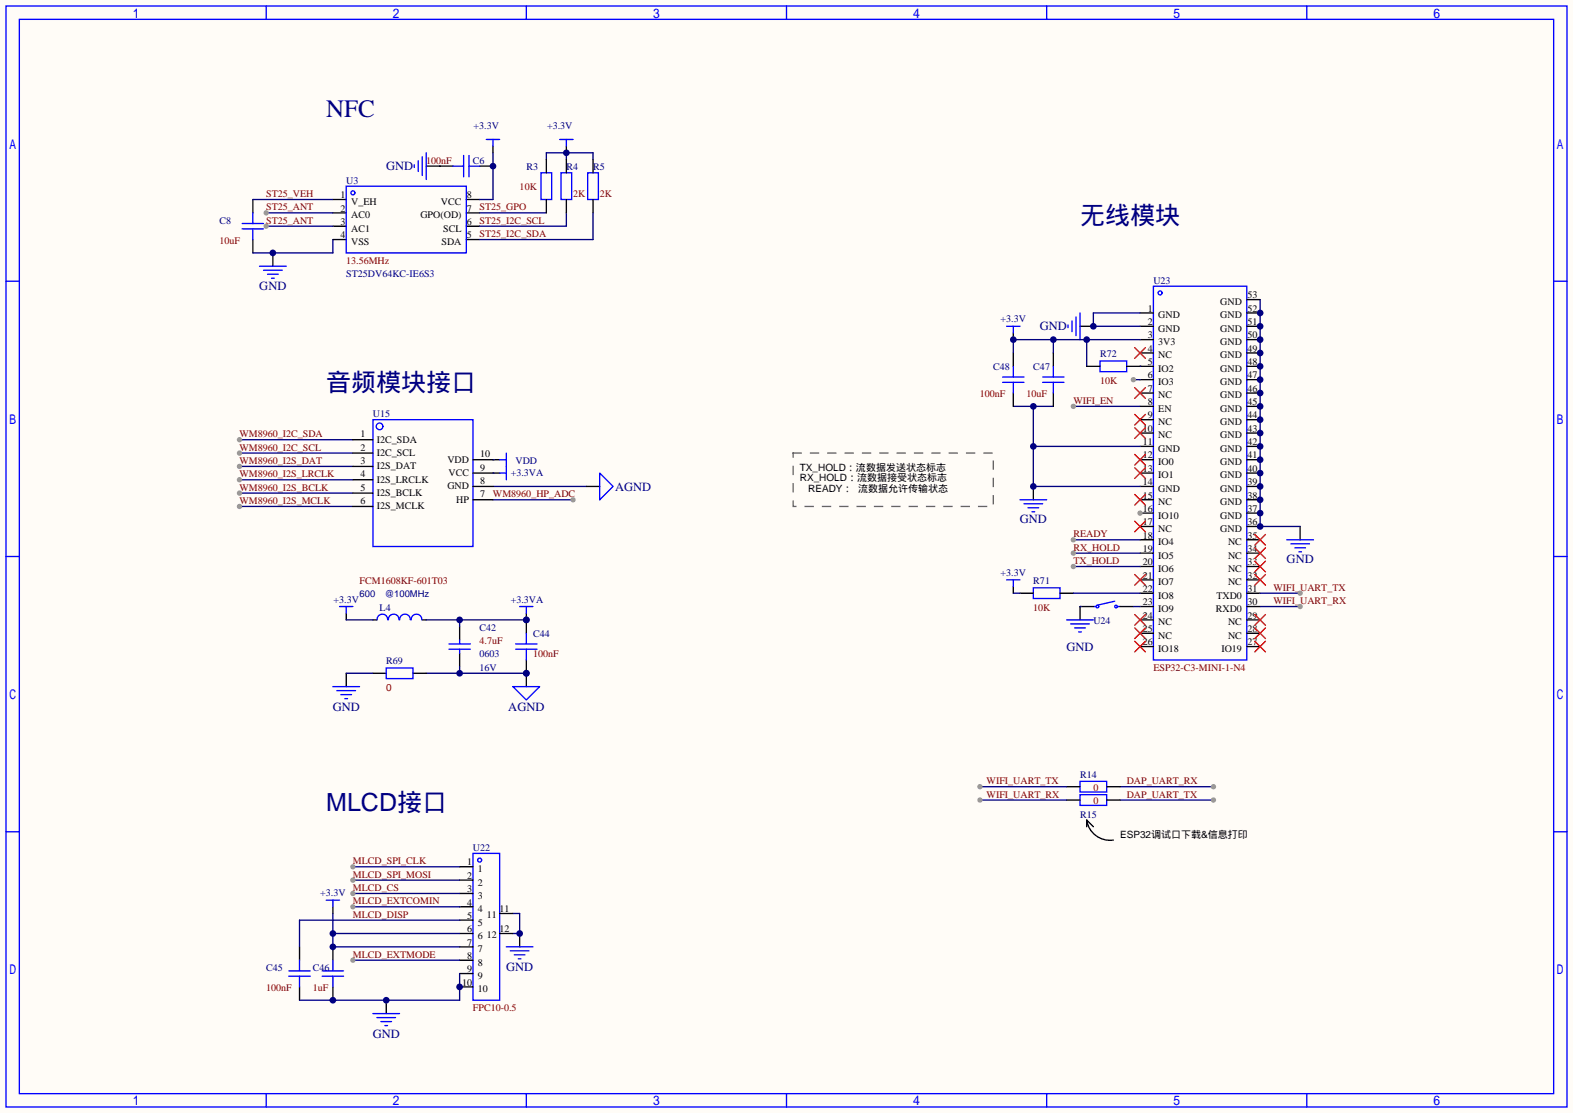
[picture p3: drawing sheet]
<svg xmlns="http://www.w3.org/2000/svg" width="299mm" height="212mm" viewBox="0 0 299 212" stroke-linecap="round" stroke-linejoin="round" font-family="sans-serif">
<path d="M0 0h299.5v211.8h-299.5z" fill="#fffcf7"/>
<g fill="none" stroke="#00f" stroke-width=".25">
<path d="M1.1 1.1h297.2v209.6h-297.2zM3.7 3.7h292.1v204.5h-292.1zM50.7 1.1v2.6M100.2 1.1v2.6M149.7 1.1v2.6M199.3 1.1v2.6M248.8 1.1v2.6M65.9 35.4h22.9v12.7h-22.9zM78.9 31.4v.5M79.6 30.6v2M80.4 29.8v3.6M81.2 29.1v5.1"/>
<path d="M92.6 26.5h2.5M93.9 26.5v1.3M1.1 53.5h2.6M295.8 53.5h2.5M1.1 105.9h2.6M295.8 105.9h2.5M1.1 158.3h2.6M295.8 158.3h2.5M50.7 208.2v2.5M100.2 208.2v2.5M149.7 208.2v2.5M199.3 208.2v2.5"/>
<path d="M248.8 208.2v2.5"/>
<circle cx="67.2" cy="36.7" r=".38"/>
</g>
<path d="M63.4 38h2.5M81.2 31.6h2.5M88.8 38h2.5M93.9 27.8v1.3M107.8 27.8v1.3M63.4 40.5h2.5M63.4 43.1h2.5M63.4 45.6h2.5M88.8 40.5h2.5M88.8 43.1h2.5M88.8 45.6h2.5" fill="none" stroke="#000" stroke-width=".25"/>
<path d="M83.7 31.6h.1M93.9 29.1v8.9h-2.6M104 30.4v-1.3h8.9v1.3M107.8 29.1v1.3M91.3 40.5h12.7M107.8 40.5v2.6h-16.5M112.9 40.5v5.1h-21.6" fill="none" stroke="#000080" stroke-width=".25"/>
<circle cx="107.8" cy="29.1" r=".63" fill="#000080"/>
<path d="M106.6 26.5h2.5M107.8 26.5v1.3M46.1 43.6h4.1M46.1 42.5h4.1M48.1 40.5v2M48.1 43.6v2" fill="none" stroke="#00f" stroke-width=".25"/>
<path d="M48.1 38v2.5M48.1 45.6v2.5M51.9 48.1v2.6" fill="none" stroke="#000" stroke-width=".25"/>
<path d="M48.1 38h15.3M63.4 45.6v2.5h-15.3" fill="none" stroke="#000080" stroke-width=".25"/>
<circle cx="51.9" cy="48.1" r=".63" fill="#000080"/>
<path d="M49.4 50.7h5.1M50.2 51.4h3.5M50.9 52.2h2.1M51.7 53h.5" fill="none" stroke="#00f" stroke-width=".25"/>
<path d="M50.7 40.5h12.7" fill="none" stroke="#000080" stroke-width=".25"/>
<circle cx="50.7" cy="40.5" r=".51" fill="#999"/>
<path d="M50.7 43.1h12.7" fill="none" stroke="#000080" stroke-width=".25"/>
<circle cx="50.7" cy="43.1" r=".51" fill="#999"/>
<path d="M83.7 31.6h2.5M91.3 31.6h2.6" fill="none" stroke="#000" stroke-width=".25"/>
<circle cx="93.9" cy="31.6" r=".63" fill="#000080"/>
<path d="M86.2 31.6h2.1M88.3 29.6v4.1M89.3 31.6h2M89.3 29.6v4.1M103 32.9h2v5.1h-2zM106.8 32.9h2v5.1h-2zM111.9 32.9h2v5.1h-2zM95.1 87.5h1.3M96.4 86.2v2.6" fill="none" stroke="#00f" stroke-width=".25"/>
<path d="M104 30.4v2.5M104 38v2.5M107.8 30.4v2.5M107.8 38v2.5M112.9 30.4v2.5M112.9 38v2.5M93.9 87.5h1.2" fill="none" stroke="#000" stroke-width=".25"/>
<path d="M45.6 83.7h21.6M93.9 92.6h17.7" fill="none" stroke="#000080" stroke-width=".25"/>
<circle cx="45.6" cy="83.7" r=".51" fill="#999"/>
<path d="M45.6 86.2h21.6" fill="none" stroke="#000080" stroke-width=".25"/>
<circle cx="45.6" cy="86.2" r=".51" fill="#999"/>
<path d="M45.6 88.8h21.6" fill="none" stroke="#000080" stroke-width=".25"/>
<circle cx="45.6" cy="88.8" r=".51" fill="#999"/>
<path d="M45.6 91.3h21.6" fill="none" stroke="#000080" stroke-width=".25"/>
<circle cx="45.6" cy="91.3" r=".51" fill="#999"/>
<path d="M45.6 93.9h21.6" fill="none" stroke="#000080" stroke-width=".25"/>
<circle cx="45.6" cy="93.9" r=".51" fill="#999"/>
<path d="M45.6 96.4h21.6" fill="none" stroke="#000080" stroke-width=".25"/>
<circle cx="45.6" cy="96.4" r=".51" fill="#999"/>
<path d="M93.9 95.1h15.2" fill="none" stroke="#000080" stroke-width=".25"/>
<circle cx="109.1" cy="95.1" r=".51" fill="#999"/>
<g fill="none" stroke="#00f" stroke-width=".25">
<path d="M71 79.9h19v24.1h-19zM95.1 90h1.3M96.4 88.8v2.5M114.2 90l2.5 2.6-2.5 2.5zM71.8 118a1.01 1.01 0 0 1 1-1.1 1.01 1.01 0 0 1 1 1.1M73.9 118a1.01 1.01 0 0 1 1.1-1.1 1.01 1.01 0 0 1 1 1.1M76.1 118a1.01 1.01 0 0 1 1-1.1 1.01 1.01 0 0 1 1 1.1M78.3 118a1.01 1.01 0 0 1 1-1.1 1.01 1.01 0 0 1 1 1.1M98.9 115.4h2.6M100.2 115.4v1.3M85.5 123.6h4M85.5 122.6h4"/>
<path d="M87.5 121.8v.8M87.5 123.6v.7M97.7 130.7h5l-2.5 2.5z"/>
<circle cx="72.3" cy="81.2" r=".63"/>
</g>
<g fill="none" stroke="#000" stroke-width=".25">
<path d="M67.2 83.7h3.8M67.2 86.2h3.8M67.2 88.8h3.8M67.2 91.3h3.8M67.2 93.9h3.8M67.2 96.4h3.8M90 95.1h3.9M90 92.6h3.9M90 90h5.1M90 87.5h3.9M111.6 92.6h2.6M71 118h.8"/>
<path d="M80.4 118h.8M87.5 119.3v2.5M100.2 116.7v1.3M87.5 124.3v2.6M100.2 128.1v2.6"/>
</g>
<path d="M93.9 87.5h.1M93.9 90h.1M81.2 118h19M87.5 118v1.3" fill="none" stroke="#000080" stroke-width=".25"/>
<g fill="#000080">
<circle cx="100.2" cy="118" r=".63"/>
<circle cx="87.5" cy="118" r=".63"/>
</g>
<path d="M81.2 128.1h19M87.5 126.9v1.2" fill="none" stroke="#000080" stroke-width=".25"/>
<g fill="#000080">
<circle cx="87.5" cy="128.1" r=".63"/>
<circle cx="100.2" cy="128.1" r=".63"/>
</g>
<path d="M65.9 116.7v1.3M65.9 128.1v2.6M71 128.1h2.5M78.6 128.1h2.6M100.2 125.6v2.5" fill="none" stroke="#000" stroke-width=".25"/>
<path d="M64.6 115.4h2.6M65.9 115.4v1.3M63.4 130.7h5.1M64.1 131.4h3.6M64.9 132.2h2M65.7 133h.5M73.5 127.1h5.1v2.1h-5.1z" fill="none" stroke="#00f" stroke-width=".25"/>
<path d="M65.9 118h5.1M65.9 128.1h5.1" fill="none" stroke="#000080" stroke-width=".25"/>
<circle cx="100.2" cy="128.1" r=".63" fill="#000080"/>
<path d="M100.2 118v2.5" fill="none" stroke="#000" stroke-width=".25"/>
<circle cx="100.2" cy="118" r=".63" fill="#000080"/>
<g fill="none" stroke="#00f" stroke-width=".25">
<path d="M219.6 54.5h17.8v71.1h-17.8zM98.2 123.6h4M98.2 122.6h4M100.2 120.5v2.1M100.2 123.6v2"/>
<circle cx="220.9" cy="55.8" r=".38"/>
</g>
<path d="M151 86.2h38.1v10.2h-38.1z" fill="none" stroke="#666" stroke-width=".25" stroke-dasharray="1.5 1.8"/>
<g fill="none" stroke="#000" stroke-width=".25">
<path d="M217 59.6h2.6M217 62.1h2.6M217 64.6h2.6M217 67.2h2.6M217 69.7h2.6M217 72.3h2.6M217 74.8h2.6M217 77.3h2.6M217 79.9h2.6M217 82.4h2.6M217 85h2.6M217 87.5h2.6"/>
<path d="M217 90h2.6M217 92.6h2.6M217 95.1h2.6M217 97.7h2.6"/>
</g>
<g fill="none" stroke="#f00" stroke-width=".25">
<path d="M216 66.2l2.1 2M216 73.8l2.1 2M216 78.9l2.1 2M218.1 66.2l-2.1 2M218.1 73.8l-2.1 2M218.1 78.9l-2.1 2M216 81.4l2.1 2M216 86.5l2.1 2M216 89l2.1 2.1M216 94.1l2.1 2M218.1 81.4l-2.1 2M218.1 86.5l-2.1 2"/>
<path d="M218.1 89l-2.1 2.1M218.1 94.1l-2.1 2"/>
</g>
<circle cx="217" cy="97.7" r=".51" fill="#999"/>
<g fill="none" stroke="#000" stroke-width=".25">
<path d="M237.4 59.6h2.5M237.4 57h2.5M237.4 79.9h2.5M237.4 77.3h2.5M237.4 74.8h2.5M237.4 72.3h2.5M237.4 69.7h2.5M237.4 67.2h2.5M237.4 64.6h2.5M237.4 62.1h2.5M237.4 97.7h2.5M237.4 95.1h2.5"/>
<path d="M237.4 92.6h2.5M237.4 90h2.5M237.4 87.5h2.5M237.4 85h2.5M237.4 82.4h2.5M217 100.2h2.6M217 102.7h2.6M217 105.3h2.6M217 107.8h2.6M217 110.4h2.6M217 112.9h2.6M217 115.4h2.6"/>
<path d="M217 118h2.6M237.4 100.2h2.5M237.4 102.7h2.5M237.4 105.3h2.5M237.4 107.8h2.5M237.4 110.4h2.5M237.4 112.9h2.5M237.4 115.4h2.5M237.4 118h2.5M247.5 100.2v2.5M217 120.5h2.6M217 123.1h2.6"/>
<path d="M237.4 120.5h2.5M237.4 123.1h2.5"/>
</g>
<g fill="none" stroke="#f00" stroke-width=".25">
<path d="M216 99.2l2.1 2M218.1 99.2l-2.1 2M216 109.3l2.1 2.1M216 117l2.1 2M216 119.5l2.1 2M218.1 109.3l-2.1 2.1M218.1 117l-2.1 2M218.1 119.5l-2.1 2M238.9 119.5l2 2M238.9 117l2 2M238.9 109.3l2 2.1M238.9 106.8l2 2"/>
<path d="M238.9 104.3l2 2M238.9 101.7l2 2.1M240.9 119.5l-2 2M240.9 117l-2 2M240.9 109.3l-2 2.1M240.9 106.8l-2 2M240.9 104.3l-2 2M240.9 101.7l-2 2.1M216 122l2.1 2.1M218.1 122l-2.1 2.1M238.9 122l2 2.1M240.9 122l-2 2.1"/>
</g>
<path d="M245 102.7h5.1M245.7 103.5h3.6M246.5 104.3h2M247.3 105h.5" fill="none" stroke="#00f" stroke-width=".25"/>
<path d="M239.9 57v43.2h7.6" fill="none" stroke="#000080" stroke-width=".25"/>
<g fill="#000080">
<circle cx="239.9" cy="100.2" r=".63"/>
<circle cx="239.9" cy="97.7" r=".63"/>
<circle cx="239.9" cy="95.1" r=".63"/>
<circle cx="239.9" cy="92.6" r=".63"/>
<circle cx="239.9" cy="90" r=".63"/>
<circle cx="239.9" cy="87.5" r=".63"/>
<circle cx="239.9" cy="85" r=".63"/>
<circle cx="239.9" cy="82.4" r=".63"/>
<circle cx="239.9" cy="79.9" r=".63"/>
<circle cx="239.9" cy="77.3" r=".63"/>
<circle cx="239.9" cy="74.8" r=".63"/>
<circle cx="239.9" cy="72.3" r=".63"/>
<circle cx="239.9" cy="69.7" r=".63"/>
<circle cx="239.9" cy="67.2" r=".63"/>
<circle cx="239.9" cy="64.6" r=".63"/>
<circle cx="239.9" cy="62.1" r=".63"/>
<circle cx="239.9" cy="59.6" r=".63"/>
</g>
<path d="M205.6 62.1h2.6" fill="none" stroke="#000" stroke-width=".25"/>
<path d="M205.6 59.6v5M203.3 61.8v.6M204.1 61.1v2M204.9 60.3v3.6" fill="none" stroke="#00f" stroke-width=".25"/>
<path d="M217 59.6h-8.8v2.5h8.8" fill="none" stroke="#000080" stroke-width=".25"/>
<circle cx="208.2" cy="62.1" r=".63" fill="#000080"/>
<path d="M196.7 92.6v2.5" fill="none" stroke="#000" stroke-width=".25"/>
<path d="M194.2 95.1h5.1M194.9 95.9h3.6M195.7 96.6h2M196.5 97.4h.5" fill="none" stroke="#00f" stroke-width=".25"/>
<path d="M192.9 77.3h7.6M196.7 77.3v15.3h20.3M196.7 85h20.3" fill="none" stroke="#000080" stroke-width=".25"/>
<g fill="#000080">
<circle cx="196.7" cy="85" r=".63"/>
<circle cx="196.7" cy="92.6" r=".63"/>
<circle cx="196.7" cy="77.3" r=".63"/>
</g>
<path d="M239.9 112.9h7.6" fill="none" stroke="#000080" stroke-width=".25"/>
<circle cx="247.5" cy="112.9" r=".51" fill="#999"/>
<path d="M239.9 115.4h7.6" fill="none" stroke="#000080" stroke-width=".25"/>
<circle cx="247.5" cy="115.4" r=".51" fill="#999"/>
<path d="M215.8 72.3h1.2" fill="none" stroke="#000080" stroke-width=".25"/>
<circle cx="215.8" cy="72.3" r=".51" fill="#999"/>
<path d="M190.9 72.8h4M190.9 71.8h4M191.6 62.1h2.6M192.9 62.1v1.3M192.9 69.7v2.1M192.9 72.8v2M198.5 72.8h4.1M198.5 71.8h4.1M200.5 69.7v2.1M200.5 72.8v2M196.7 111.9h5.1v2h-5.1z" fill="none" stroke="#00f" stroke-width=".25"/>
<path d="M192.9 63.4v1.2M192.9 67.2v2.5M192.9 74.8v2.5M200.5 67.2v2.5M200.5 74.8v2.5M194.2 112.9h2.5M201.8 112.9h2.5" fill="none" stroke="#000" stroke-width=".25"/>
<path d="M200.5 64.6v2.6M206.9 64.6v5.1M217 64.6h-24.1v2.6M204.3 112.9h12.7" fill="none" stroke="#000080" stroke-width=".25"/>
<g fill="#000080">
<circle cx="206.9" cy="64.6" r=".63"/>
<circle cx="200.5" cy="64.6" r=".63"/>
<circle cx="192.9" cy="64.6" r=".63"/>
</g>
<g fill="none" stroke="#00f" stroke-width=".25">
<path d="M209.4 68.7h5.1v2h-5.1zM191.6 110.4h2.6M192.9 110.4v1.2M203.1 118h5.1M203.8 118.7h3.6M204.6 119.5h2M208.2 115.4h.5M212.2 114.4l-3.3 .8M212.7 115.4h.5M205.4 120.3h.5"/>
<circle cx="208.9" cy="115.4" r=".25"/>
<circle cx="212.5" cy="115.4" r=".25"/>
</g>
<path d="M206.9 69.7h2.5M214.5 69.7h2.5M192.9 111.6v1.3M208.2 115.4h-2.6v2.6M213.2 115.4h2.6" fill="none" stroke="#000" stroke-width=".25"/>
<path d="M204.3 77.3h12.7M217 69.7h.1M192.9 112.9h1.3M205.6 115.4h.1M215.8 115.4h1.2" fill="none" stroke="#000080" stroke-width=".25"/>
<circle cx="204.3" cy="77.3" r=".51" fill="#999"/>
<path d="M204.3 102.7h12.7" fill="none" stroke="#000080" stroke-width=".25"/>
<circle cx="204.3" cy="102.7" r=".51" fill="#999"/>
<path d="M204.3 105.3h12.7" fill="none" stroke="#000080" stroke-width=".25"/>
<circle cx="204.3" cy="105.3" r=".51" fill="#999"/>
<path d="M204.3 107.8h12.7" fill="none" stroke="#000080" stroke-width=".25"/>
<circle cx="204.3" cy="107.8" r=".51" fill="#999"/>
<g fill="none" stroke="#000" stroke-width=".25">
<path d="M87.5 165h2.5M87.5 167.5h2.5M87.5 170.1h2.5M87.5 172.6h2.5M87.5 175.1h2.5M87.5 177.7h2.5M95.1 177.7h2.6M95.1 173.9h2.6M57 180.2v2.6M57 187.8v2.6M63.4 180.2v2.6M63.4 187.8v2.6"/>
<path d="M87.5 180.2h2.5M87.5 182.8h2.5M87.5 185.3h2.5M87.5 187.8h2.5"/>
</g>
<g fill="none" stroke="#00f" stroke-width=".25">
<path d="M90 162.4h5.1v28h-5.1zM55 185.8h4.1M55 184.8h4.1M57 182.8v2M57 185.8v2M61.3 185.8h4.1M61.3 184.8h4.1M63.4 182.8v2M63.4 185.8v2"/>
<circle cx="91.3" cy="163.7" r=".38"/>
</g>
<path d="M67.2 165h20.3M97.7 173.9h1.2v3.8h-1.2" fill="none" stroke="#000080" stroke-width=".25"/>
<circle cx="67.2" cy="165" r=".51" fill="#999"/>
<path d="M67.2 167.5h20.3" fill="none" stroke="#000080" stroke-width=".25"/>
<circle cx="67.2" cy="167.5" r=".51" fill="#999"/>
<path d="M67.2 170.1h20.3" fill="none" stroke="#000080" stroke-width=".25"/>
<circle cx="67.2" cy="170.1" r=".51" fill="#999"/>
<path d="M67.2 172.6h20.3" fill="none" stroke="#000080" stroke-width=".25"/>
<circle cx="67.2" cy="172.6" r=".51" fill="#999"/>
<path d="M87.5 175.1h-30.5v5.1M67.2 182.8h20.3" fill="none" stroke="#000080" stroke-width=".25"/>
<path d="M73.5 190.4v2.5" fill="none" stroke="#000" stroke-width=".25"/>
<path d="M71 192.9h5.1M71.8 193.7h3.5M72.5 194.4h2M73.3 195.2h.5" fill="none" stroke="#00f" stroke-width=".25"/>
<circle cx="67.2" cy="182.8" r=".51" fill="#999"/>
<path d="M87.5 185.3v5.1h-30.5" fill="none" stroke="#000080" stroke-width=".25"/>
<g fill="#000080">
<circle cx="63.4" cy="190.4" r=".63"/>
<circle cx="73.5" cy="190.4" r=".63"/>
<circle cx="87.5" cy="187.8" r=".63"/>
</g>
<path d="M63.4 172.6v1.3" fill="none" stroke="#000" stroke-width=".25"/>
<path d="M62.1 171.3h2.5M63.4 171.3v1.3" fill="none" stroke="#00f" stroke-width=".25"/>
<path d="M63.4 173.9v6.3h24.1M63.4 177.7h24.1" fill="none" stroke="#000080" stroke-width=".25"/>
<g fill="#000080">
<circle cx="63.4" cy="177.7" r=".63"/>
<circle cx="63.4" cy="180.2" r=".63"/>
</g>
<path d="M98.9 177.7v2.5" fill="none" stroke="#000" stroke-width=".25"/>
<circle cx="98.9" cy="177.7" r=".63" fill="#000080"/>
<path d="M96.4 180.2h5.1M97.2 181h3.5M97.9 181.7h2M98.7 182.5h.5" fill="none" stroke="#00f" stroke-width=".25"/>
<path d="M213.2 149.7h17.8" fill="none" stroke="#000080" stroke-width=".25"/>
<circle cx="231" cy="149.7" r=".51" fill="#999"/>
<path d="M213.2 152.3h17.8" fill="none" stroke="#000080" stroke-width=".25"/>
<circle cx="231" cy="152.3" r=".51" fill="#999"/>
<path d="M205.6 148.7h5.1v2h-5.1zM205.6 151.3h5.1v2h-5.1z" fill="none" stroke="#00f" stroke-width=".25"/>
<path d="M203.1 149.7h2.5M203.1 152.3h2.5M210.7 149.7h2.5M210.7 152.3h2.5" fill="none" stroke="#000" stroke-width=".25"/>
<path d="M186.6 149.7h16.5" fill="none" stroke="#000080" stroke-width=".25"/>
<circle cx="186.6" cy="149.7" r=".51" fill="#999"/>
<path d="M186.6 152.3h16.5" fill="none" stroke="#000080" stroke-width=".25"/>
<circle cx="186.6" cy="152.3" r=".51" fill="#999"/>
<path d="M206.9 156.1a4.5 4.5 0 0 0 5.1 3.8M206.9 156.1v1.3M206.9 156.1l1.3 1.3" fill="none" stroke="#000" stroke-width=".25"/>
<g font-size="4.8" fill="#000080">
<text x="62.1" y="22.3">NFC</text>
<text x="205.6" y="42.6">无线模块</text>
<text x="62.1" y="74.3">音频模块接口</text>
<text x="62.1" y="154.3">MLCD接口</text>
</g>
<g font-size="2.4" fill="#000080">
<text x="73.5" y="32.4">GND</text>
<text x="49.4" y="55.3">GND</text>
<text x="198" y="62.9">GND</text>
<text x="117.1" y="93.4">AGND</text>
<text x="194.2" y="99.5">GND</text>
<text x="245" y="107.1">GND</text>
<text x="203" y="123.9">GND</text>
<text x="63.3" y="135.3">GND</text>
<text x="96.8" y="135.3">AGND</text>
<text x="96.4" y="184.8">GND</text>
<text x="71" y="197.5">GND</text>
</g>
<g font-size="1.9" fill="#000080">
<text x="90.2" y="24.5">+3.3V</text>
<text x="104.1" y="24.5">+3.3V</text>
<text x="65.9" y="35">U3</text>
<text x="90" y="31.1">C6</text>
<text x="100.2" y="32.4">R3</text>
<text x="107.8" y="32.4">R4</text>
<text x="112.9" y="32.4">R5</text>
<text x="41.8" y="42.6">C8</text>
<text x="65.9" y="52.7">ST25DV64KC-IE6S3</text>
<text x="219.6" y="54">U23</text>
<text x="190.5" y="61.4">+3.3V</text>
<text x="189.1" y="70.5">C48</text>
<text x="196.7" y="70.5">C47</text>
<text x="209.4" y="68">R72</text>
<text x="71" y="79.4">U15</text>
<text x="98.1" y="88.3">VDD</text>
<text x="97.2" y="90.6">+3.3VA</text>
<text x="190.5" y="109.6">+3.3V</text>
<text x="196.7" y="111.2">R71</text>
<text x="63.5" y="114.7">+3.3V</text>
<text x="72.3" y="116.2">L4</text>
<text x="97.2" y="114.7">+3.3VA</text>
<text x="208.2" y="118.8">U24</text>
<text x="91.3" y="120">C42</text>
<text x="91.3" y="125.1">0603</text>
<text x="101.5" y="121.3">C44</text>
<text x="73.5" y="126.4">R69</text>
<text x="91.3" y="127.7">16V</text>
<text x="205.6" y="148">R14</text>
<text x="205.6" y="155.6">R15</text>
<text x="90" y="162">U22</text>
<text x="61" y="170.6">+3.3V</text>
<text x="50.7" y="184.8">C45</text>
<text x="59.6" y="184.8">C46</text>
</g>
<g font-size="1.9" fill="#800000">
<text x="81.2" y="31.1">100nF</text>
<text x="50.7" y="37.5">ST25_VEH</text>
<text x="50.7" y="40">ST25_ANT</text>
<text x="91.3" y="40">ST25_GPO</text>
<text x="98.9" y="36.2">10K</text>
<text x="109.1" y="37.5">2K</text>
<text x="114.2" y="37.5">2K</text>
<text x="41.8" y="46.4">10uF</text>
<text x="50.7" y="42.6">ST25_ANT</text>
<text x="91.3" y="42.6">ST25_I2C_SCL</text>
<text x="91.3" y="45.1">ST25_I2C_SDA</text>
<text x="65.9" y="50.2">13.56MHz</text>
<text x="186.6" y="75.6">100nF</text>
<text x="195.5" y="75.6">10uF</text>
<text x="204.3" y="76.9">WIFI_EN</text>
<text x="209.4" y="73.1">10K</text>
<text x="45.6" y="83.2">WM8960_I2C_SDA</text>
<text x="45.6" y="85.8">WM8960_I2C_SCL</text>
<text x="45.6" y="88.3">WM8960_I2S_DAT</text>
<text x="45.6" y="90.8">WM8960_I2S_LRCLK</text>
<text x="45.6" y="93.4">WM8960_I2S_BCLK</text>
<text x="45.6" y="95.9">WM8960_I2S_MCLK</text>
<text x="93.9" y="94.6">WM8960_HP_ADC</text>
<text x="204.3" y="102.3">READY</text>
<text x="204.3" y="104.8">RX_HOLD</text>
<text x="204.3" y="107.3">TX_HOLD</text>
<text x="68.5" y="111.2">FCM1608KF-601T03</text>
<text x="242.4" y="112.4">WIFI_UART_TX</text>
<text x="196.7" y="116.2">10K</text>
<text x="242.4" y="115">WIFI_UART_RX</text>
<text x="91.3" y="122.6">4.7uF</text>
<text x="101.5" y="125.1">100nF</text>
<text x="73.5" y="131.5">0</text>
<text x="219.6" y="127.7">ESP32-C3-MINI-1-N4</text>
<text x="187.8" y="149.3">WIFI_UART_TX</text>
<text x="214.5" y="149.3">DAP_UART_RX</text>
<text x="187.8" y="151.8">WIFI_UART_RX</text>
<text x="208.2" y="150.5">0</text>
<text x="208.2" y="153.1">0</text>
<text x="214.5" y="151.8">DAP_UART_TX</text>
<text x="67.2" y="164.5">MLCD_SPI_CLK</text>
<text x="67.2" y="167">MLCD_SPI_MOSI</text>
<text x="67.2" y="169.6">MLCD_CS</text>
<text x="67.2" y="172.1">MLCD_EXTCOMIN</text>
<text x="67.2" y="174.7">MLCD_DISP</text>
<text x="67.2" y="182.3">MLCD_EXTMODE</text>
<text x="50.7" y="188.6">100nF</text>
<text x="59.6" y="188.6">1uF</text>
<text x="90" y="192.4">FPC10-0.5</text>
</g>
<g font-size="1.9">
<text x="64.8" y="40.3">2</text>
<text x="64.8" y="37.7">1</text>
<text x="66.9" y="41.5">AC0</text>
<text x="66.9" y="39">V_EH</text>
<text x="80" y="41.5">GPO(OD)</text>
<text x="83.9" y="39">VCC</text>
<text x="88.9" y="37.7">8</text>
<text x="88.9" y="40.3">7</text>
<text x="64.8" y="45.3">4</text>
<text x="64.8" y="42.8">3</text>
<text x="66.9" y="46.6">VSS</text>
<text x="66.9" y="44.1">AC1</text>
<text x="84" y="46.6">SDA</text>
<text x="84.4" y="44.1">SCL</text>
<text x="88.9" y="42.8">6</text>
<text x="88.9" y="45.3">5</text>
<text x="218.5" y="59.3">1</text>
<text x="232.3" y="58">GND</text>
<text x="237.5" y="59.3">52</text>
<text x="237.5" y="56.8">53</text>
<text x="218.5" y="61.9">2</text>
<text x="218.5" y="64.4">3</text>
<text x="220.5" y="60.6">GND</text>
<text x="220.5" y="63.1">GND</text>
<text x="220.5" y="65.7">3V3</text>
<text x="232.3" y="65.7">GND</text>
<text x="232.3" y="63.1">GND</text>
<text x="232.3" y="60.6">GND</text>
<text x="237.5" y="64.4">50</text>
<text x="237.5" y="61.9">51</text>
<text x="218.5" y="66.9">4</text>
<text x="218.5" y="69.5">5</text>
<text x="220.5" y="68.2">NC</text>
<text x="220.5" y="70.7">IO2</text>
<text x="232.3" y="70.7">GND</text>
<text x="232.3" y="68.2">GND</text>
<text x="237.5" y="69.5">48</text>
<text x="237.5" y="66.9">49</text>
<text x="218.5" y="72">6</text>
<text x="218.5" y="74.6">7</text>
<text x="218.5" y="77.1">8</text>
<text x="220.5" y="73.3">IO3</text>
<text x="220.5" y="75.8">NC</text>
<text x="232.3" y="75.8">GND</text>
<text x="232.3" y="73.3">GND</text>
<text x="237.5" y="77.1">45</text>
<text x="237.5" y="74.6">46</text>
<text x="237.5" y="72">47</text>
<text x="68.6" y="83.2">1</text>
<text x="217.6" y="82.2">10</text>
<text x="218.5" y="79.6">9</text>
<text x="220.5" y="78.4">EN</text>
<text x="220.5" y="80.9">NC</text>
<text x="220.5" y="83.4">NC</text>
<text x="232.3" y="83.4">GND</text>
<text x="232.3" y="80.9">GND</text>
<text x="232.3" y="78.4">GND</text>
<text x="237.5" y="82.2">43</text>
<text x="237.5" y="79.6">44</text>
<text x="68.6" y="85.8">2</text>
<text x="68.6" y="88.3">3</text>
<text x="71.8" y="84.2">I2C_SDA</text>
<text x="71.8" y="86.8">I2C_SCL</text>
<text x="71.8" y="89.3">I2S_DAT</text>
<text x="85.2" y="88">VDD</text>
<text x="91.4" y="89.6">9</text>
<text x="91.4" y="87">10</text>
<text x="152.3" y="89.6">TX_HOLD：流数据发送状态标志</text>
<text x="217.6" y="84.7">11</text>
<text x="217.6" y="87.3">12</text>
<text x="217.6" y="89.8">13</text>
<text x="220.5" y="86">GND</text>
<text x="220.5" y="88.5">IO0</text>
<text x="232.3" y="88.5">GND</text>
<text x="232.3" y="86">GND</text>
<text x="237.5" y="89.8">40</text>
<text x="237.5" y="87.3">41</text>
<text x="237.5" y="84.7">42</text>
<text x="68.6" y="90.8">4</text>
<text x="68.6" y="93.4">5</text>
<text x="68.6" y="95.9">6</text>
<text x="71.8" y="91.9">I2S_LRCLK</text>
<text x="71.8" y="94.4">I2S_BCLK</text>
<text x="85.2" y="93.1">GND</text>
<text x="85.4" y="90.6">VCC</text>
<text x="86.9" y="95.7">HP</text>
<text x="91.4" y="94.6">7</text>
<text x="91.4" y="92.1">8</text>
<text x="152.3" y="91.6">RX_HOLD：流数据接受状态标志</text>
<text x="153.9" y="93.6">READY： 流数据允许传输状态</text>
<text x="217.6" y="92.3">14</text>
<text x="217.6" y="94.9">15</text>
<text x="220.5" y="91.1">IO1</text>
<text x="220.5" y="93.6">GND</text>
<text x="232.3" y="93.6">GND</text>
<text x="232.3" y="91.1">GND</text>
<text x="237.5" y="94.9">38</text>
<text x="237.5" y="92.3">39</text>
<text x="71.8" y="96.9">I2S_MCLK</text>
<text x="217.6" y="97.4">16</text>
<text x="217.6" y="100">17</text>
<text x="220.5" y="96.1">NC</text>
<text x="220.5" y="98.7">IO10</text>
<text x="220.5" y="101.2">NC</text>
<text x="232.3" y="101.2">GND</text>
<text x="232.3" y="98.7">GND</text>
<text x="232.3" y="96.1">GND</text>
<text x="237.5" y="100">36</text>
<text x="237.5" y="97.4">37</text>
<text x="217.6" y="102.5">18</text>
<text x="217.6" y="105">19</text>
<text x="217.6" y="107.6">20</text>
<text x="220.5" y="103.8">IO4</text>
<text x="220.5" y="106.3">IO5</text>
<text x="233.8" y="106.3">NC</text>
<text x="233.8" y="103.8">NC</text>
<text x="237.5" y="107.6">33</text>
<text x="237.5" y="105">34</text>
<text x="237.5" y="102.5">35</text>
<text x="217.6" y="110.1">21</text>
<text x="217.6" y="112.7">22</text>
<text x="220.5" y="108.8">IO6</text>
<text x="220.5" y="111.4">IO7</text>
<text x="220.5" y="113.9">IO8</text>
<text x="231.6" y="113.9">TXD0</text>
<text x="233.8" y="111.4">NC</text>
<text x="233.8" y="108.8">NC</text>
<text x="237.5" y="112.7">31</text>
<text x="237.5" y="110.1">32</text>
<text x="217.6" y="115.2">23</text>
<text x="217.6" y="117.7">24</text>
<text x="220.5" y="116.5">IO9</text>
<text x="220.5" y="119">NC</text>
<text x="231.5" y="116.5">RXD0</text>
<text x="233.8" y="119">NC</text>
<text x="237.5" y="117.7">29</text>
<text x="237.5" y="115.2">30</text>
<text x="217.6" y="120.3">25</text>
<text x="217.6" y="122.8">26</text>
<text x="220.5" y="121.5">NC</text>
<text x="220.5" y="124.1">IO18</text>
<text x="232.5" y="124.1">IO19</text>
<text x="233.8" y="121.5">NC</text>
<text x="237.5" y="122.8">27</text>
<text x="237.5" y="120.3">28</text>
<text x="213.2" y="159.4">ESP32调试口下载&amp;信息打印</text>
<text x="89" y="164.7">1</text>
<text x="89" y="167.3">2</text>
<text x="91" y="166">1</text>
<text x="89" y="169.8">3</text>
<text x="89" y="172.3">4</text>
<text x="91" y="168.5">2</text>
<text x="91" y="171.1">3</text>
<text x="91" y="173.6">4</text>
<text x="95.1" y="173.6">11</text>
<text x="89" y="174.9">5</text>
<text x="89" y="177.4">6</text>
<text x="89" y="180">7</text>
<text x="91" y="176.2">5</text>
<text x="91" y="178.7">6</text>
<text x="92.7" y="174.6">11</text>
<text x="92.7" y="178.4">12</text>
<text x="95.1" y="177.4">12</text>
<text x="89" y="182.5">8</text>
<text x="89" y="185">9</text>
<text x="91" y="181.2">7</text>
<text x="91" y="183.8">8</text>
<text x="88" y="187.6">10</text>
<text x="91" y="186.3">9</text>
<text x="91" y="188.9">10</text>
</g>
<g font-size="1.8" fill="#000080">
<text x="68.5" y="113.6">600</text>
<text x="73.2" y="113.6">@100MHz</text>
</g>
</svg>
